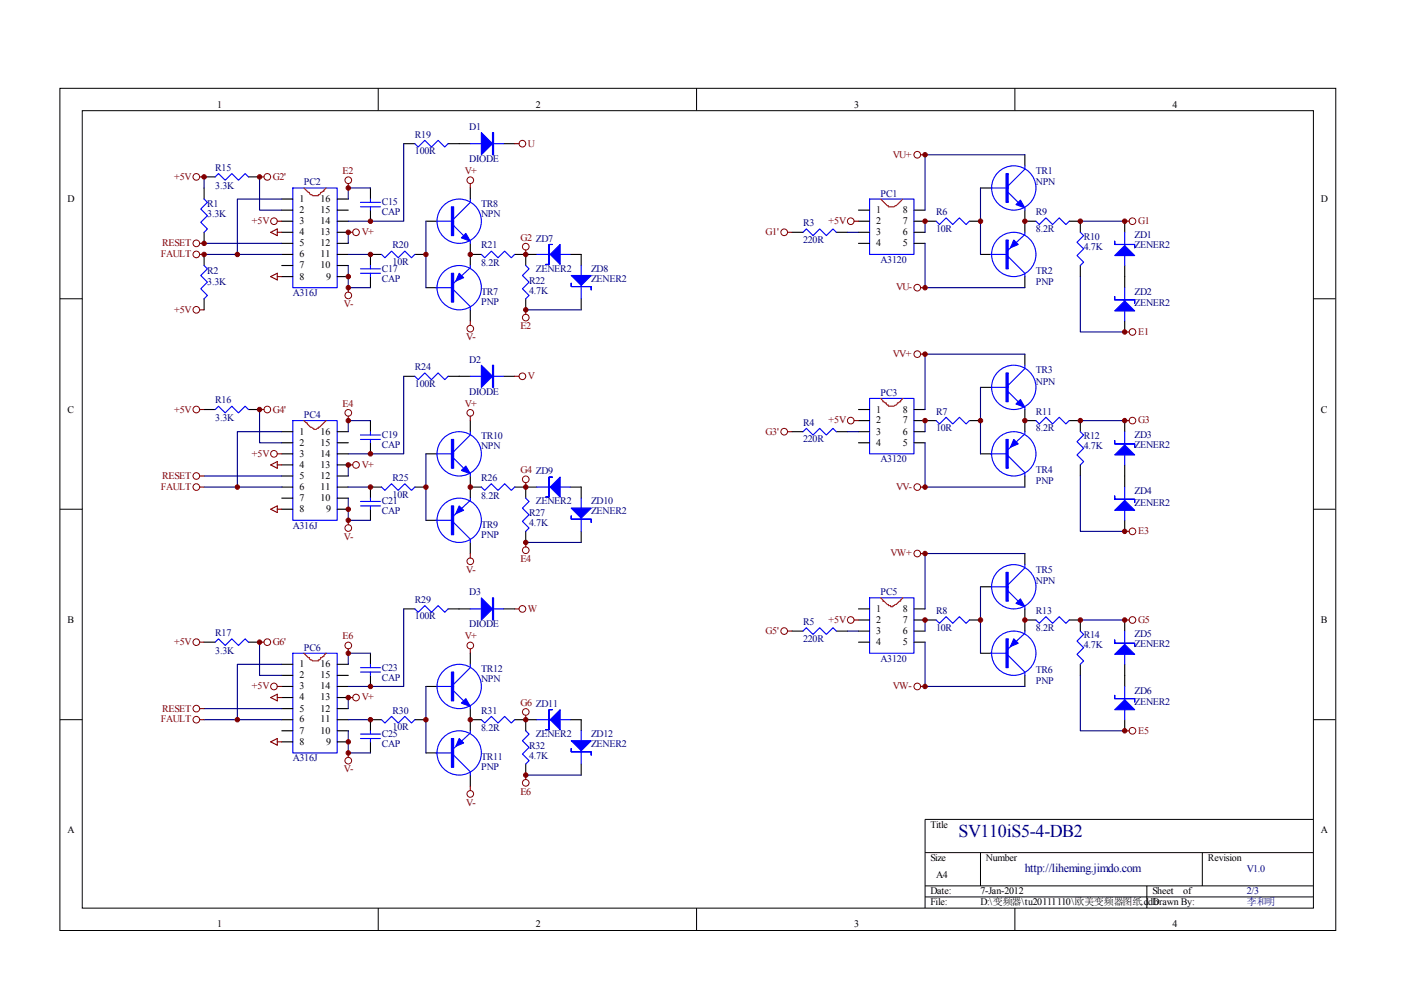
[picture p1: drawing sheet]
<svg xmlns="http://www.w3.org/2000/svg" width="297mm" height="210mm" viewBox="0 0 297 210" stroke-linecap="round" stroke-linejoin="round" font-family="sans-serif">
<g fill="none" stroke="#000" stroke-width=".21">
<path d="M12.7 18.7h270.5v178.6h-270.5zM80.2 18.7v4.7M147.7 18.7v4.7M215.2 18.7v4.7M17.4 23.5h261.1v169h-261.1zM12.7 63.3h4.7M278.4 63.3h4.7M12.7 108h4.7M278.4 108h4.7M12.7 152.6h4.7M278.4 152.6h4.7M278.4 173.7h-82.3v18.8"/>
<path d="M80.2 192.5v4.7M147.7 192.5v4.7M196.1 180.8h82.3M196.1 187.8h82.3M196.1 190.2h82.3M207.9 180.8v7M215.2 192.5v4.7M243.2 187.8v4.7M254.9 180.8v7"/>
</g>
<g fill="none" stroke="#00f" stroke-width=".23">
<path d="M45.6 37.5l.7-.7 1.4 1.4 1.4-1.4 1.5 1.4 1.4-1.4 .7 .7M62.1 39.9h9.4v21.1h-9.4zM88 30.5l.7 .7 1.4-1.4 1.4 1.4 1.4-1.4 1.4 1.4 .7-.7M99.7 30.5h7.1M210.2 39.9h3.6M217.3 35.2v.7l-3.5 3.5M43.3 56.3l.7 .7-1.4 1.4 1.4 1.4-1.4 1.4 1.4 1.4-.7 .7M43.3 42.2l.7 .7-1.4 1.4 1.4 1.4-1.4 1.4 1.4 1.4-.7 .8M76.4 57h4.3M76.4 57.9h4.3M76.4 42.9h4.3M76.4 43.9h4.3"/>
<path d="M78.5 42.2v.7M78.5 43.9v.7M78.5 56.3v.7M78.5 57.9v.7M80.9 53.9l.7 .8 1.4-1.5 1.4 1.5 1.4-1.5 1.4 1.5 .8-.8M92.7 46.9h3.5M96.2 47.8l2.1 2.2M99.7 42.2v.7l-3.5 3.5M99.7 56.3v.5l-3.5 3.3M99.7 51.1v.5M102.1 53.9l.7 .8 1.4-1.5 1.4 1.5 1.4-1.5 1.4 1.5 .7-.8M111.5 56.3l.7 .7-1.4 1.4 1.4 1.4-1.4 1.4 1.4 1.4-.7 .7"/>
<path d="M113.8 53.9h7.1M123.2 56.3v7M170.3 49.3l.7-.8 1.4 1.5 1.4-1.5 1.4 1.5 1.4-1.5 .7 .8M184.4 42.2h9.4v11.7h-9.4zM198.5 46.9l.7 .7 1.4-1.4 1.4 1.4 1.4-1.4 1.4 1.4 .7-.7M210 53.9h3.3M213.8 54.4l3.5 3.5v.7M213.8 40.8l2.1 2.1M217.3 49.3v.4l-3.5 3.3M217.3 44.1v.5M219.6 46.9l.8 .7 1.4-1.4 1.4 1.4 1.4-1.4 1.4 1.4 .7-.7M229 49.3l.8 .7-1.5 1.4 1.5 1.4-1.5 1.4 1.5 1.4-.8 .7"/>
<path d="M238.5 49.3v7M88 79.8l.7 .7 1.4-1.4 1.4 1.4 1.4-1.4 1.4 1.4 .7-.7M92.4 61h3.3M96.2 61.5l3.5 3.5v.7M99.7 79.8h7.1M217.3 77.4v.7l-3.5 3.6M238.5 61v7M45.6 86.8l.7-.7 1.4 1.4 1.4-1.4 1.5 1.4 1.4-1.4 .7 .7M62.1 89.2h9.4v21.1h-9.4zM76.4 92.2h4.3M76.4 93.2h4.3M78.5 91.5v.7"/>
<path d="M78.5 93.2v.7M92.7 96.2h3.5M96.2 97.2l2.1 2.1M99.7 91.5v.7l-3.5 3.6M170.3 91.5l.7-.7 1.4 1.4 1.4-1.4 1.4 1.4 1.4-1.4 .7 .7M184.4 84.5h9.4v11.7h-9.4zM198.5 89.2l.7 .7 1.4-1.4 1.4 1.4 1.4-1.4 1.4 1.4 .7-.7M210 96.2h3.3M210.2 82.1h3.6M213.8 96.7l3.5 3.5v.7M213.8 83.1l2.1 2.1M217.3 91.5v.5l-3.5 3.3"/>
<path d="M217.3 86.4v.4M219.6 89.2l.8 .7 1.4-1.4 1.4 1.4 1.4-1.4 1.4 1.4 .7-.7M229 91.5l.8 .7-1.5 1.4 1.5 1.5-1.5 1.4 1.5 1.4-.8 .7M238.5 91.5v7.1M76.4 106.3h4.3M76.4 107.3h4.3M78.5 105.6v.7M78.5 107.3v.7M80.9 103.3l.7 .7 1.4-1.4 1.4 1.4 1.4-1.4 1.4 1.4 .8-.7M92.4 110.3h3.3M96.2 110.8l3.5 3.5v.7M99.7 105.6v.5l-3.5 3.3"/>
<path d="M99.7 100.4v.5M102.1 103.3l.7 .7 1.4-1.4 1.4 1.4 1.4-1.4 1.4 1.4 .7-.7M111.5 105.6l.7 .7-1.4 1.4 1.4 1.4-1.4 1.5 1.4 1.4-.7 .7M113.8 103.3h7.1M123.2 105.6v7.1M217.3 119.7v.7l-3.5 3.5M238.5 103.3v7M45.6 136.2l.7-.8 1.4 1.5 1.4-1.5 1.5 1.5 1.4-1.5 .7 .8M62.1 138.5h9.4v21.1h-9.4zM88 129.1l.7 .7 1.4-1.4 1.4 1.4 1.4-1.4 1.4 1.4 .7-.7M99.7 129.1h7.1M170.3 133.8l.7-.7 1.4 1.4 1.4-1.4 1.4 1.4 1.4-1.4 .7 .7"/>
<path d="M184.4 126.8h9.4v11.7h-9.4zM198.5 131.5l.7 .7 1.4-1.4 1.4 1.4 1.4-1.4 1.4 1.4 .7-.7M210 138.5h3.3M210.2 124.4h3.6M213.8 139l3.5 3.5v.7M213.8 125.3l2.1 2.2M217.3 133.8v.5l-3.5 3.3M217.3 128.6v.5M219.6 131.5l.8 .7 1.4-1.4 1.4 1.4 1.4-1.4 1.4 1.4 .7-.7M229 133.8l.8 .7-1.5 1.4 1.5 1.4-1.5 1.4 1.5 1.4-.8 .8M238.5 133.8v7.1M76.4 155.6h4.3"/>
<path d="M76.4 156.6h4.3M76.4 141.6h4.3M76.4 142.5h4.3M78.5 140.9v.7M78.5 142.5v.7M78.5 154.9v.7M78.5 156.6v.7M80.9 152.6l.7 .7 1.4-1.4 1.4 1.4 1.4-1.4 1.4 1.4 .8-.7M92.4 159.6h3.3M92.7 145.5h3.5M96.2 146.5l2.1 2.1M99.7 140.9v.7l-3.5 3.5"/>
<path d="M99.7 154.9v.5l-3.5 3.3M99.7 149.8v.4M102.1 152.6l.7 .7 1.4-1.4 1.4 1.4 1.4-1.4 1.4 1.4 .7-.7M111.5 154.9l.7 .7-1.4 1.5 1.4 1.4-1.4 1.4 1.4 1.4-.7 .7M113.8 152.6h7.1M123.2 154.9v7.1M238.5 145.5v7.1M96.2 160.1l3.5 3.5v.7"/>
<circle cx="214.9" cy="39.9" r="4.7"/>
<circle cx="97.4" cy="46.9" r="4.7"/>
<circle cx="214.9" cy="53.9" r="4.7"/>
<circle cx="97.4" cy="61" r="4.7"/>
<circle cx="97.4" cy="96.2" r="4.7"/>
<circle cx="214.9" cy="96.2" r="4.7"/>
<circle cx="214.9" cy="82.1" r="4.7"/>
<circle cx="97.4" cy="110.3" r="4.7"/>
<circle cx="214.9" cy="138.5" r="4.7"/>
<circle cx="214.9" cy="124.4" r="4.7"/>
<circle cx="97.4" cy="159.6" r="4.7"/>
<circle cx="97.4" cy="145.5" r="4.7"/>
</g>
<g fill="none" stroke="#000" stroke-width=".23">
<path d="M43.3 39.9v2.3M43.3 37.5h2.3M52.7 37.5h2.3M78.5 39.9v2.3M85.6 30.5h2.4M95 30.5h4.7M99.7 39.9v2.3M106.8 30.5h2.3M207.9 39.9h2.3M217.3 32.8v2.4M43.3 49.3v2.3M43.3 53.9v2.4"/>
<path d="M59.7 42.2h2.4M59.7 44.6h2.4M59.7 46.9h2.4M59.7 49.3h2.4M59.7 51.6h2.4M59.7 53.9h2.4M59.7 56.3h2.4M59.7 58.6h2.4M71.5 42.2h2.3M71.5 44.6h2.3M71.5 46.9h2.3M71.5 49.3h2.3"/>
<path d="M71.5 51.6h2.3M71.5 53.9h2.3M71.5 56.3h2.3M71.5 58.6h2.3M78.5 44.6v2.3M78.5 58.6v2.4M80.9 53.9h-2.4v2.4M88 53.9h2.3M90.3 46.9h2.4M99.7 53.9h2.4M99.7 51.6v4.7M109.1 53.9h4.7"/>
<path d="M111.5 53.9v2.4M120.9 53.9h2.3v2.4M167.9 49.3h2.4M177.3 49.3h2.4M182 44.6h2.4M182 46.9h2.4M182 49.3h2.4M182 51.6h2.4M193.8 44.6h2.3M193.8 46.9h4.7M193.8 49.3h2.3M193.8 51.6h2.3"/>
<path d="M205.5 46.9h2.4M207.9 53.9h2.3M217.3 46.9h2.3M217.3 44.6v4.7M217.3 58.6v2.4M226.7 46.9h2.3v2.4M229 56.3v2.3M238.5 46.9v2.4M238.5 56.3v4.7M43.3 63.3v2.4M85.6 79.8h2.4M90.3 61h2.4"/>
<path d="M95 79.8h4.7M99.7 65.7v2.3M106.8 79.8h2.3M111.5 63.3v2.4M123.2 63.3v2.4M217.3 75.1v2.3M238.5 68v2.4M43.3 86.8h2.3M52.7 86.8h2.3M59.7 91.5h2.4M59.7 93.9h2.4M59.7 96.2h2.4"/>
<path d="M59.7 98.6h2.4M71.5 91.5h2.3M71.5 93.9h2.3M71.5 96.2h2.3M71.5 98.6h2.3M78.5 89.2v2.3M78.5 93.9v2.3M90.3 96.2h2.4M99.7 89.2v2.3M167.9 91.5h2.4M177.3 91.5h2.4M182 91.5h2.4"/>
<path d="M182 93.9h2.4M182 86.8h2.4M182 89.2h2.4M193.8 91.5h2.3M193.8 93.9h2.3M193.8 86.8h2.3M193.8 89.2h4.7M205.5 89.2h2.4M207.9 96.2h2.3M207.9 82.1h2.3M217.3 86.8v4.7M217.3 89.2h2.3"/>
<path d="M226.7 89.2h2.3v2.3M229 98.6v2.3M238.5 89.2v2.3M238.5 98.6v4.7M59.7 100.9h2.4M59.7 103.3h2.4M59.7 105.6h2.4M59.7 108h2.4M71.5 100.9h2.3M71.5 103.3h2.3M71.5 105.6h2.3M71.5 108h2.3"/>
<path d="M78.5 108v2.3M80.9 103.3h-2.4v2.3M88 103.3h2.3M90.3 110.3h2.4M99.7 100.9v4.7M99.7 115v2.4M99.7 103.3h2.4M109.1 103.3h4.7M111.5 103.3v2.3M111.5 112.7v2.3M120.9 103.3h2.3v2.3M123.2 112.7v2.3"/>
<path d="M217.3 100.9v2.4M217.3 117.4v2.3M238.5 110.3v2.4M43.3 136.2h2.3M52.7 136.2h2.3M78.5 138.5v2.4M85.6 129.1h2.4M95 129.1h4.7M99.7 138.5v2.4M106.8 129.1h2.3M167.9 133.8h2.4M177.3 133.8h2.4"/>
<path d="M182 129.1h2.4M182 136.2h2.4M182 131.5h2.4M182 133.8h2.4M193.8 129.1h2.3M193.8 136.2h2.3M193.8 131.5h4.7M193.8 133.8h2.3M205.5 131.5h2.4M207.9 124.4h2.3M207.9 138.5h2.3M217.3 129.1v4.7"/>
<path d="M217.3 131.5h2.3M226.7 131.5h2.3v2.3M238.5 131.5v2.3M59.7 140.9h2.4M59.7 143.2h2.4M59.7 145.5h2.4M59.7 147.9h2.4M59.7 150.2h2.4M59.7 152.6h2.4M59.7 154.9h2.4M59.7 157.3h2.4M71.5 140.9h2.3"/>
<path d="M71.5 143.2h2.3M71.5 145.5h2.3M71.5 147.9h2.3M71.5 150.2h2.3M71.5 152.6h2.3M71.5 154.9h2.3M71.5 157.3h2.3M78.5 143.2v2.3M78.5 157.3v2.3M80.9 152.6h-2.4v2.3M88 152.6h2.3M90.3 145.5h2.4"/>
<path d="M90.3 159.6h2.4M99.7 150.2v4.7M99.7 152.6h2.4M109.1 152.6h4.7M111.5 152.6v2.3M120.9 152.6h2.3v2.3M217.3 143.2v2.3M229 140.9v2.3M238.5 140.9v4.6M238.5 152.6v2.3M99.7 164.3v2.4M111.5 162v2.3"/>
<path d="M123.2 162v2.3"/>
</g>
<path d="M64.4 39.9l1 .9h.2a1.27 1.27 0 0 0 1.7 .7l.4-.2 .3-.5 .7-.2v-.3l.4-.4M186.7 42.2l1.4 1.4h.3v.3a2.17 2.17 0 0 0 2.1-.8l.9-.9M64.4 89.2l.5 .4h.2v.3l.7 .7 .8 .2v.3h.4l.5-.3v-.2h.2l1.4-1.4M186.7 84.5l.5 .5v.2l.7 .2 .2 .5h.3v.2a2.16 2.16 0 0 0 1.8-.4v-.3l.8-.2v-.2l.4-.5M64.4 138.5l1 .9h.2v.3a2.19 2.19 0 0 0 1.9 .4v-.2l.5-.2v-.3l.7-.2v-.2l.4-.5M186.7 126.8l.5 .4v.3h.2l.7 .7h.3v.2h.4v.2h.5v-.2l.7-.2 .7-.7h.3v-.3l.4-.4" fill="none" stroke="#f00" stroke-width=".23"/>
<g fill="#00f" stroke="#00f" stroke-width=".23">
<path d="M102.1 28.1l2.3 2.4-2.3 2.3z"/>
<path d="M97.8 50.4l1-.9 .9 1.6z"/>
<path d="M97.4 57.9l.9 1-1.6 .7z"/>
<path d="M116.6 53.9l2.2-2.1v4.3z"/>
<path d="M121.1 58.4h4.2l-2.1 2.1z"/>
<path d="M102.1 77.4l2.3 2.4-2.3 2.3z"/>
<path d="M97.8 99.7l1-.9 .9 1.6z"/>
<path d="M97.4 107.3l.9 .9-1.6 .7z"/>
<path d="M116.6 103.3l2.2-2.1v4.2z"/>
<path d="M121.1 107.7h4.2l-2.1 2.1z"/>
<path d="M102.1 126.8l2.3 2.3-2.3 2.4z"/>
<path d="M97.8 149.1l1-1 .9 1.7z"/>
<path d="M97.4 156.6l.9 .9-1.6 .7z"/>
<path d="M116.6 152.6l2.2-2.1v4.2z"/>
<path d="M121.1 157.1h4.2l-2.1 2.1z"/>
<path d="M236.3 54.2l2.2-2.1 2.1 2.1z"/>
<path d="M236.3 65.9l2.2-2.1 2.1 2.1z"/>
<path d="M215.4 43.4l.9-1 1 1.7z"/>
<path d="M214.9 50.9l1 .9-1.7 .7z"/>
<path d="M236.3 96.5l2.2-2.2 2.1 2.2z"/>
<path d="M236.3 108.2l2.2-2.1 2.1 2.1z"/>
<path d="M215.4 85.7l.9-1 1 1.7z"/>
<path d="M214.9 93.2l1 .9-1.7 .7z"/>
<path d="M236.3 138.7l2.2-2.1 2.1 2.1z"/>
<path d="M236.3 150.5l2.2-2.1 2.1 2.1z"/>
<path d="M215.4 127.9l.9-.9 1 1.6z"/>
<path d="M214.9 135.4l1 1-1.7 .7z"/>
<path d="M104.4 28.1h.2v4.7h-.2z" fill-rule="evenodd"/>
<path d="M95.7 43.9h.5v6.1h-.5z" fill-rule="evenodd"/>
<path d="M95.7 57.9h.5v6.1h-.5z" fill-rule="evenodd"/>
<path d="M116.4 51.8h.7h-.7v4.3h-.7h.7z" fill-rule="evenodd"/>
<path d="M121.1 60.1v.7h4.2v.7v-.7h-4.2z" fill-rule="evenodd"/>
<path d="M104.4 77.4h.2v4.7h-.2z" fill-rule="evenodd"/>
<path d="M95.7 93.2h.5v6.1h-.5z" fill-rule="evenodd"/>
<path d="M95.7 107.3h.5v6.1h-.5z" fill-rule="evenodd"/>
<path d="M116.4 101.2h.7h-.7v4.2h-.7h.7z" fill-rule="evenodd"/>
<path d="M121.1 109.4v.7h4.2v.7v-.7h-4.2z" fill-rule="evenodd"/>
<path d="M104.4 126.8h.2v4.7h-.2z" fill-rule="evenodd"/>
<path d="M95.7 142.5h.5v6.1h-.5z" fill-rule="evenodd"/>
<path d="M95.7 156.6h.5v6.1h-.5z" fill-rule="evenodd"/>
<path d="M116.4 150.5h.7h-.7v4.2h-.7h.7z" fill-rule="evenodd"/>
<path d="M121.1 158.7v.7h4.2v.7v-.7h-4.2z" fill-rule="evenodd"/>
<path d="M236.3 51.1v.7h4.3v.7v-.7h-4.3z" fill-rule="evenodd"/>
<path d="M236.3 62.9v.7h4.3v.7v-.7h-4.3z" fill-rule="evenodd"/>
<path d="M213.3 36.8h.5v6.1h-.5z" fill-rule="evenodd"/>
<path d="M213.3 50.9h.5v6.1h-.5z" fill-rule="evenodd"/>
<path d="M236.3 93.4v.7h4.3v.7v-.7h-4.3z" fill-rule="evenodd"/>
<path d="M236.3 105.1v.8h4.3v.7v-.7h-4.3z" fill-rule="evenodd"/>
<path d="M213.3 79.1h.5v6.1h-.5z" fill-rule="evenodd"/>
<path d="M213.3 93.2h.5v6.1h-.5z" fill-rule="evenodd"/>
<path d="M236.3 135.7v.7h4.3v.7v-.7h-4.3z" fill-rule="evenodd"/>
<path d="M236.3 147.4v.7h4.3v.7v-.7h-4.3z" fill-rule="evenodd"/>
<path d="M213.3 121.4h.5v6.1h-.5z" fill-rule="evenodd"/>
<path d="M213.3 135.4h.5v6.2h-.5z" fill-rule="evenodd"/>
</g>
<g fill="none" stroke="#800000" stroke-width=".21">
<circle cx="41.6" cy="37.5" r=".7"/>
<circle cx="56.7" cy="37.5" r=".71"/>
<circle cx="73.8" cy="38.2" r=".71"/>
<circle cx="99.7" cy="38.2" r=".71"/>
<circle cx="110.8" cy="30.5" r=".71"/>
<circle cx="194.5" cy="32.8" r=".71"/>
<circle cx="41.6" cy="51.6" r=".71"/>
<circle cx="41.6" cy="53.9" r=".7"/>
<circle cx="58.1" cy="46.9" r=".7"/>
<circle cx="75.5" cy="49.2" r=".71"/>
<circle cx="111.5" cy="52.3" r=".71"/>
<circle cx="166.3" cy="49.2" r=".71"/>
<circle cx="180.4" cy="46.9" r=".7"/>
<circle cx="240.1" cy="46.9" r=".71"/>
<circle cx="41.6" cy="65.7" r=".71"/>
<circle cx="73.8" cy="62.6" r=".71"/>
<circle cx="99.7" cy="69.7" r=".7"/>
<circle cx="110.8" cy="79.8" r=".71"/>
<circle cx="111.5" cy="67.3" r=".7"/>
<circle cx="194.5" cy="61" r=".71"/>
<circle cx="194.5" cy="75.1" r=".71"/>
<circle cx="240.1" cy="70.4" r=".71"/>
<circle cx="41.6" cy="86.8" r=".7"/>
<circle cx="56.7" cy="86.8" r=".71"/>
<circle cx="58.1" cy="96.2" r=".71"/>
<circle cx="73.8" cy="87.5" r=".71"/>
<circle cx="75.5" cy="98.6" r=".71"/>
<circle cx="99.7" cy="87.5" r=".7"/>
<circle cx="166.3" cy="91.5" r=".71"/>
<circle cx="180.4" cy="89.2" r=".7"/>
<circle cx="240.1" cy="89.2" r=".71"/>
<circle cx="41.6" cy="100.9" r=".7"/>
<circle cx="41.6" cy="103.3" r=".7"/>
<circle cx="73.8" cy="112" r=".71"/>
<circle cx="99.7" cy="119" r=".7"/>
<circle cx="111.5" cy="101.6" r=".71"/>
<circle cx="111.5" cy="116.7" r=".7"/>
<circle cx="194.5" cy="103.3" r=".71"/>
<circle cx="194.5" cy="117.4" r=".71"/>
<circle cx="240.1" cy="112.7" r=".71"/>
<circle cx="41.6" cy="136.2" r=".7"/>
<circle cx="56.7" cy="136.2" r=".71"/>
<circle cx="73.8" cy="136.9" r=".71"/>
<circle cx="99.7" cy="136.9" r=".7"/>
<circle cx="110.8" cy="129.1" r=".71"/>
<circle cx="166.3" cy="133.8" r=".71"/>
<circle cx="180.4" cy="131.5" r=".7"/>
<circle cx="240.1" cy="131.5" r=".71"/>
<circle cx="41.6" cy="152.6" r=".7"/>
<circle cx="41.6" cy="150.2" r=".7"/>
<circle cx="58.1" cy="145.5" r=".71"/>
<circle cx="75.5" cy="147.9" r=".71"/>
<circle cx="111.5" cy="150.9" r=".7"/>
<circle cx="194.5" cy="145.5" r=".71"/>
<circle cx="240.1" cy="154.9" r=".71"/>
<circle cx="73.8" cy="161.3" r=".71"/>
<circle cx="99.7" cy="168.3" r=".7"/>
<circle cx="111.5" cy="166" r=".7"/>
</g>
<g fill="none" stroke="#800000" stroke-width=".23">
<path d="M42.3 37.5h1M55 37.5h1M73.8 38.9v1M99.7 38.9v1M109.1 30.5h1M195.2 32.8h.9M42.3 51.6h1M42.3 53.9h1M57.4 49.3l1.4-.8v1.5zM57.4 58.6l1.4-.7v1.4zM58.8 49.3h.9M58.8 46.9h.9"/>
<path d="M58.8 58.6h.9M73.8 49.3h1M111.5 53v.9M167 49.3h.9M181.1 46.9h.9M238.5 46.9h.9M42.3 65.7h1M73.8 61v.9M99.7 68v1M109.1 79.8h1M111.5 65.7v.9M195.2 61h.9"/>
<path d="M195.2 75.1h.9M238.5 70.4h.9M42.3 86.8h1M55 86.8h1M57.4 98.6l1.4-.7v1.4zM58.8 98.6h.9M58.8 96.2h.9M73.8 88.2v1M73.8 98.6h1M99.7 88.2v1M167 91.5h.9M181.1 89.2h.9"/>
<path d="M238.5 89.2h.9M42.3 100.9h1M42.3 103.3h1M57.4 108l1.4-.7v1.4zM58.8 108h.9M73.8 110.3v1M99.7 117.4v.9M111.5 102.3v1M111.5 115v1M195.2 103.3h.9M195.2 117.4h.9M238.5 112.7h.9"/>
<path d="M42.3 136.2h1M55 136.2h1M73.8 137.6v.9M99.7 137.6v.9M109.1 129.1h1M167 133.8h.9M181.1 131.5h.9M238.5 131.5h.9M42.3 150.2h1M42.3 152.6h1M57.4 147.9l1.4-.7v1.4zM57.4 157.3l1.4-.7v1.4z"/>
<path d="M58.8 147.9h.9M58.8 145.5h.9M58.8 157.3h.9M73.8 159.6v1M73.8 147.9h1M111.5 151.7v.9M195.2 145.5h.9M238.5 154.9h.9M99.7 166.7v.9M111.5 164.3v1"/>
</g>
<g fill="none" stroke="#000080" stroke-width=".23">
<path d="M43.3 37.5v2.4M55 37.5v7.1h4.7M78.5 39.9h-4.7v2.3M85.6 30.5v16.4h-11.8M207.9 39.9v14M217.3 32.8h-21.2v11.8M43.3 53.9h7M43.3 51.6h16.4M59.7 42.2h-9.4v11.7h9.4M73.8 56.3v4.7h4.7M73.8 49.3v2.3M73.8 53.9h4.7"/>
<path d="M90.3 46.9v14.1M179.7 49.3h2.3M196.1 51.6v9.4h21.2M196.1 46.9v2.4M229 58.6v11.8h9.5M229 46.9h9.5M85.6 79.8v16.4h-11.8M111.5 65.7h11.7M217.3 75.1h-21.2v11.7M55 86.8v7.1h4.7M59.7 91.5h-9.4v11.8h9.4M73.8 98.6v2.3"/>
<path d="M78.5 89.2h-4.7v2.3M90.3 96.2v14.1M179.7 91.5h2.3M196.1 93.9v9.4h21.2M196.1 89.2v2.3M207.9 82.1v14.1M229 89.2h9.5M43.3 103.3h7M43.3 100.9h16.4M73.8 105.6v4.7h4.7M73.8 103.3h4.7M111.5 115h11.7"/>
<path d="M217.3 117.4h-21.2v11.7M229 100.9v11.8h9.5M55 136.2v7h4.7M78.5 138.5h-4.7v2.4M85.6 129.1v16.4h-11.8M179.7 133.8h2.3M196.1 136.2v9.3h21.2M196.1 131.5v2.3M207.9 124.4v14.1M229 131.5h9.5M43.3 152.6h7M43.3 150.2h16.4"/>
<path d="M59.7 140.9h-9.4v11.7h9.4M73.8 154.9v4.7h4.7M73.8 147.9v2.3M73.8 152.6h4.7M90.3 145.5v14.1M229 143.2v11.7h9.5M111.5 164.3h11.7"/>
</g>
<g fill="#800000" stroke="#800000" stroke-width=".21">
<circle cx="73.8" cy="49.2" r=".47"/>
<circle cx="78.5" cy="53.9" r=".47"/>
<circle cx="73.8" cy="61" r=".47"/>
<circle cx="73.8" cy="58.6" r=".47"/>
<circle cx="90.3" cy="53.9" r=".47"/>
<circle cx="99.7" cy="53.9" r=".47"/>
<circle cx="78.5" cy="46.9" r=".47"/>
<circle cx="111.5" cy="53.9" r=".47"/>
<circle cx="55" cy="37.5" r=".47"/>
<circle cx="50.3" cy="53.9" r=".47"/>
<circle cx="43.3" cy="37.5" r=".47"/>
<circle cx="43.3" cy="51.6" r=".47"/>
<circle cx="43.3" cy="53.9" r=".47"/>
<circle cx="111.5" cy="65.7" r=".47"/>
<circle cx="73.8" cy="39.9" r=".47"/>
<circle cx="73.8" cy="108" r=".47"/>
<circle cx="73.8" cy="98.6" r=".47"/>
<circle cx="99.7" cy="103.3" r=".47"/>
<circle cx="90.3" cy="103.3" r=".47"/>
<circle cx="78.5" cy="103.3" r=".47"/>
<circle cx="73.8" cy="110.3" r=".47"/>
<circle cx="78.5" cy="96.2" r=".47"/>
<circle cx="50.3" cy="103.3" r=".47"/>
<circle cx="73.8" cy="157.3" r=".47"/>
<circle cx="73.8" cy="147.9" r=".47"/>
<circle cx="99.7" cy="152.6" r=".47"/>
<circle cx="90.3" cy="152.6" r=".47"/>
<circle cx="78.5" cy="152.6" r=".47"/>
<circle cx="73.8" cy="159.6" r=".47"/>
<circle cx="78.5" cy="145.5" r=".47"/>
<circle cx="50.3" cy="152.6" r=".47"/>
<circle cx="111.5" cy="103.3" r=".47"/>
<circle cx="111.5" cy="115" r=".47"/>
<circle cx="111.5" cy="152.6" r=".47"/>
<circle cx="111.5" cy="164.3" r=".47"/>
<circle cx="55" cy="86.8" r=".47"/>
<circle cx="55" cy="136.2" r=".47"/>
<circle cx="73.8" cy="138.5" r=".47"/>
<circle cx="73.8" cy="89.2" r=".47"/>
<circle cx="217.3" cy="46.9" r=".47"/>
<circle cx="196.1" cy="32.8" r=".47"/>
<circle cx="196.1" cy="61" r=".47"/>
<circle cx="207.9" cy="46.9" r=".47"/>
<circle cx="196.1" cy="46.9" r=".47"/>
<circle cx="229" cy="46.9" r=".47"/>
<circle cx="238.5" cy="46.9" r=".47"/>
<circle cx="238.5" cy="70.4" r=".47"/>
<circle cx="196.1" cy="89.2" r=".47"/>
<circle cx="217.3" cy="89.2" r=".47"/>
<circle cx="207.9" cy="89.2" r=".47"/>
<circle cx="229" cy="89.2" r=".47"/>
<circle cx="196.1" cy="131.5" r=".47"/>
<circle cx="217.3" cy="131.5" r=".47"/>
<circle cx="207.9" cy="131.5" r=".47"/>
<circle cx="229" cy="131.5" r=".47"/>
<circle cx="238.5" cy="131.5" r=".47"/>
<circle cx="238.5" cy="154.9" r=".47"/>
<circle cx="196.1" cy="117.4" r=".47"/>
<circle cx="196.1" cy="145.5" r=".47"/>
<circle cx="238.5" cy="89.2" r=".47"/>
<circle cx="196.1" cy="75.1" r=".47"/>
<circle cx="196.1" cy="103.3" r=".47"/>
<circle cx="238.5" cy="112.7" r=".47"/>
</g>
<text font-size="3.8" fill="#000080" x="203.2" y="177.5">SV110iS5-4-DB2</text>
<text font-size="2.5" fill="#000080" x="217.3" y="184.8">http://liheming.jimdo.com</text>
<g font-size="2.1">
<text x="46.1" y="22.9">1</text>
<text x="113.6" y="22.9">2</text>
<text x="181.1" y="22.9">3</text>
<text x="248.6" y="22.9">4</text>
<text x="14.3" y="42.8">D</text>
<text x="63.5" y="42.8">1</text>
<text x="63.5" y="45.1">2</text>
<text x="63.5" y="47.5">3</text>
<text x="68" y="47.5">14</text>
<text x="68" y="45.1">15</text>
<text x="68" y="42.8">16</text>
<text x="185.8" y="45.1">1</text>
<text x="185.8" y="47.5">2</text>
<text x="191.4" y="47.5">7</text>
<text x="191.4" y="45.1">8</text>
<text x="280.1" y="42.8">D</text>
<text x="63.5" y="49.9">4</text>
<text x="63.5" y="52.2">5</text>
<text x="68" y="52.2">12</text>
<text x="68" y="49.9">13</text>
<text x="185.8" y="49.9">3</text>
<text x="185.8" y="52.2">4</text>
<text x="191.4" y="52.2">5</text>
<text x="191.4" y="49.9">6</text>
<text x="63.5" y="54.5">6</text>
<text x="63.5" y="56.9">7</text>
<text x="63.5" y="59.3">8</text>
<text x="68" y="56.9">10</text>
<text x="68" y="54.5">11</text>
<text x="69.2" y="59.3">9</text>
<text x="14.3" y="87.5">C</text>
<text x="185.8" y="87.5">1</text>
<text x="185.8" y="89.8">2</text>
<text x="191.4" y="89.8">7</text>
<text x="191.4" y="87.5">8</text>
<text x="280.1" y="87.5">C</text>
<text x="63.5" y="92.1">1</text>
<text x="63.5" y="94.5">2</text>
<text x="68" y="94.5">15</text>
<text x="68" y="92.1">16</text>
<text x="185.8" y="92.1">3</text>
<text x="185.8" y="94.5">4</text>
<text x="191.4" y="94.5">5</text>
<text x="191.4" y="92.1">6</text>
<text x="63.5" y="96.9">3</text>
<text x="63.5" y="99.2">4</text>
<text x="63.5" y="101.5">5</text>
<text x="68" y="101.5">12</text>
<text x="68" y="99.2">13</text>
<text x="68" y="96.9">14</text>
<text x="63.5" y="103.9">6</text>
<text x="63.5" y="106.2">7</text>
<text x="68" y="106.2">10</text>
<text x="68" y="103.9">11</text>
<text x="63.5" y="108.6">8</text>
<text x="69.2" y="108.6">9</text>
<text x="185.8" y="129.7">1</text>
<text x="191.4" y="129.7">8</text>
<text x="14.3" y="132.1">B</text>
<text x="185.8" y="132.1">2</text>
<text x="185.8" y="134.4">3</text>
<text x="185.8" y="136.8">4</text>
<text x="191.4" y="136.8">5</text>
<text x="191.4" y="134.4">6</text>
<text x="191.4" y="132.1">7</text>
<text x="280.1" y="132.1">B</text>
<text x="63.5" y="141.5">1</text>
<text x="63.5" y="143.8">2</text>
<text x="68" y="143.8">15</text>
<text x="68" y="141.5">16</text>
<text x="63.5" y="146.1">3</text>
<text x="63.5" y="148.5">4</text>
<text x="68" y="148.5">13</text>
<text x="68" y="146.1">14</text>
<text x="63.5" y="150.9">5</text>
<text x="63.5" y="153.2">6</text>
<text x="63.5" y="155.5">7</text>
<text x="68" y="155.5">10</text>
<text x="68" y="153.2">11</text>
<text x="68" y="150.9">12</text>
<text x="63.5" y="157.9">8</text>
<text x="69.2" y="157.9">9</text>
<text x="14.3" y="176.7">A</text>
<text x="197.3" y="175.5">Title</text>
<text x="280.1" y="176.7">A</text>
<text x="197.3" y="182.6">Size</text>
<text x="209" y="182.6">Number</text>
<text x="256.1" y="182.6">Revision</text>
<text x="197.3" y="189.6">Date:</text>
<text x="197.3" y="192">File:</text>
<text x="198.5" y="186.1">A4</text>
<text x="207.9" y="189.6">7-Jan-2012</text>
<text x="207.9" y="192">D:\变频器\tu20111110\欧美变频器图纸.ddb</text>
<text x="244.3" y="189.6">Sheet</text>
<text x="244.3" y="192">Drawn By:</text>
<text x="250.9" y="189.6">of</text>
<text x="46.1" y="196.6">1</text>
<text x="113.6" y="196.6">2</text>
<text x="181.1" y="196.6">3</text>
<text x="248.6" y="196.6">4</text>
</g>
<g font-size="2.1" fill="#000080">
<text x="88" y="29.2">R19</text>
<text x="99.5" y="27.5">D1</text>
<text x="88" y="32.7">100R</text>
<text x="99.5" y="34.4">DIODE</text>
<text x="45.6" y="36.3">R15</text>
<text x="45.6" y="40">3.3K</text>
<text x="64.4" y="39.3">PC2</text>
<text x="186.7" y="41.7">PC1</text>
<text x="219.6" y="36.9">TR1</text>
<text x="219.6" y="39.3">NPN</text>
<text x="43.9" y="43.8">R1</text>
<text x="43.9" y="45.9">3.3K</text>
<text x="80.9" y="43.5">C15</text>
<text x="80.9" y="45.6">CAP</text>
<text x="102" y="43.8">TR8</text>
<text x="102" y="45.9">NPN</text>
<text x="198.5" y="45.6">R6</text>
<text x="219.6" y="45.6">R9</text>
<text x="83.2" y="52.7">R20</text>
<text x="102" y="52.7">R21</text>
<text x="170.3" y="48">R3</text>
<text x="170.3" y="51.5">220R</text>
<text x="198.5" y="49.1">10R</text>
<text x="219.6" y="49.1">8.2R</text>
<text x="229.8" y="50.8">R10</text>
<text x="229.8" y="52.9">4.7K</text>
<text x="240.5" y="50.6">ZD1</text>
<text x="240.5" y="52.7">ZENER2</text>
<text x="43.9" y="58.1">R2</text>
<text x="80.9" y="57.6">C17</text>
<text x="80.9" y="59.7">CAP</text>
<text x="83.2" y="56.2">10R</text>
<text x="102" y="56.4">8.2R</text>
<text x="113.6" y="57.6">ZENER2</text>
<text x="125.3" y="57.6">ZD8</text>
<text x="125.3" y="59.7">ZENER2</text>
<text x="186.7" y="55.7">A3120</text>
<text x="219.6" y="58.1">TR2</text>
<text x="43.9" y="60.5">3.3K</text>
<text x="62.1" y="62.8">A316J</text>
<text x="102" y="62.5">TR7</text>
<text x="102" y="64.6">PNP</text>
<text x="112.2" y="60.2">R22</text>
<text x="112.2" y="62.3">4.7K</text>
<text x="219.6" y="60.5">PNP</text>
<text x="240.5" y="62.5">ZD2</text>
<text x="240.5" y="64.9">ZENER2</text>
<text x="99.5" y="76.9">D2</text>
<text x="88" y="78.5">R24</text>
<text x="88" y="82.1">100R</text>
<text x="99.5" y="83.7">DIODE</text>
<text x="186.7" y="83.9">PC3</text>
<text x="219.6" y="79.2">TR3</text>
<text x="219.6" y="81.5">NPN</text>
<text x="45.6" y="85.5">R16</text>
<text x="45.6" y="89.3">3.3K</text>
<text x="64.4" y="88.6">PC4</text>
<text x="198.5" y="87.9">R7</text>
<text x="219.6" y="87.9">R11</text>
<text x="80.9" y="92.8">C19</text>
<text x="80.9" y="94.9">CAP</text>
<text x="102" y="93.1">TR10</text>
<text x="102" y="95.2">NPN</text>
<text x="170.3" y="90.3">R4</text>
<text x="170.3" y="93.7">220R</text>
<text x="198.5" y="91.5">10R</text>
<text x="219.6" y="91.5">8.2R</text>
<text x="229.8" y="93.1">R12</text>
<text x="229.8" y="95.2">4.7K</text>
<text x="240.5" y="92.8">ZD3</text>
<text x="240.5" y="94.9">ZENER2</text>
<text x="186.7" y="98">A3120</text>
<text x="219.6" y="100.3">TR4</text>
<text x="80.9" y="106.9">C21</text>
<text x="83.2" y="102">R25</text>
<text x="83.2" y="105.5">10R</text>
<text x="102" y="102">R26</text>
<text x="102" y="105.8">8.2R</text>
<text x="113.6" y="106.9">ZENER2</text>
<text x="125.3" y="106.9">ZD10</text>
<text x="219.6" y="102.7">PNP</text>
<text x="240.5" y="104.8">ZD4</text>
<text x="240.5" y="107.2">ZENER2</text>
<text x="62.1" y="112.1">A316J</text>
<text x="80.9" y="109.1">CAP</text>
<text x="102" y="111.9">TR9</text>
<text x="102" y="114">PNP</text>
<text x="112.2" y="109.5">R27</text>
<text x="112.2" y="111.6">4.7K</text>
<text x="125.3" y="109.1">ZENER2</text>
<text x="219.6" y="121.5">TR5</text>
<text x="219.6" y="123.9">NPN</text>
<text x="88" y="127.9">R29</text>
<text x="88" y="131.3">100R</text>
<text x="99.5" y="126.2">D3</text>
<text x="186.7" y="126.2">PC5</text>
<text x="198.5" y="130.1">R8</text>
<text x="219.6" y="130.1">R13</text>
<text x="45.6" y="134.9">R17</text>
<text x="64.4" y="137.9">PC6</text>
<text x="99.5" y="133">DIODE</text>
<text x="170.3" y="132.5">R5</text>
<text x="170.3" y="136.1">220R</text>
<text x="198.5" y="133.7">10R</text>
<text x="219.6" y="133.7">8.2R</text>
<text x="229.8" y="135.3">R14</text>
<text x="229.8" y="137.4">4.7K</text>
<text x="240.5" y="135.1">ZD5</text>
<text x="240.5" y="137.3">ZENER2</text>
<text x="45.6" y="138.6">3.3K</text>
<text x="80.9" y="142.2">C23</text>
<text x="102" y="142.4">TR12</text>
<text x="186.7" y="140.3">A3120</text>
<text x="219.6" y="142.6">TR6</text>
<text x="80.9" y="144.3">CAP</text>
<text x="102" y="144.5">NPN</text>
<text x="219.6" y="145">PNP</text>
<text x="240.5" y="147.1">ZD6</text>
<text x="240.5" y="149.5">ZENER2</text>
<text x="83.2" y="151.3">R30</text>
<text x="83.2" y="154.9">10R</text>
<text x="102" y="151.3">R31</text>
<text x="102" y="155">8.2R</text>
<text x="62.1" y="161.4">A316J</text>
<text x="80.9" y="156.2">C25</text>
<text x="80.9" y="158.3">CAP</text>
<text x="102" y="161.2">TR11</text>
<text x="112.2" y="158.8">R32</text>
<text x="112.2" y="161">4.7K</text>
<text x="113.6" y="156.2">ZENER2</text>
<text x="125.3" y="156.2">ZD12</text>
<text x="125.3" y="158.3">ZENER2</text>
<text x="102" y="163.3">PNP</text>
<text x="264.3" y="184.9">V1.0</text>
<text x="264.3" y="189.6">2/3</text>
<text x="264.3" y="192">李和明</text>
</g>
<g font-size="2.1" fill="#800000">
<text x="111.9" y="31.1">U</text>
<text x="189.3" y="33.5">VU+</text>
<text x="36.9" y="38.1">+5V</text>
<text x="57.8" y="38.1">G2'</text>
<text x="72.6" y="36.9">E2</text>
<text x="98.6" y="36.9">V+</text>
<text x="53.4" y="47.5">+5V</text>
<text x="175.7" y="47.5">+5V</text>
<text x="241.3" y="47.5">G1</text>
<text x="34.4" y="52.2">RESET</text>
<text x="76.7" y="49.9">V+</text>
<text x="110.3" y="51.1">G2 ZD7</text>
<text x="162.3" y="49.9">G1'</text>
<text x="34.1" y="54.5">FAULT</text>
<text x="72.9" y="65.1">V-</text>
<text x="190" y="61.6">VU-</text>
<text x="36.9" y="66.3">+5V</text>
<text x="110.3" y="69.8">E2</text>
<text x="241.3" y="71">E1</text>
<text x="98.8" y="72.2">V-</text>
<text x="189.3" y="75.7">VV+</text>
<text x="111.9" y="80.4">V</text>
<text x="36.9" y="87.5">+5V</text>
<text x="57.8" y="87.5">G4'</text>
<text x="72.6" y="86.3">E4</text>
<text x="98.6" y="86.3">V+</text>
<text x="175.7" y="89.8">+5V</text>
<text x="241.3" y="89.8">G3</text>
<text x="162.3" y="92.1">G3'</text>
<text x="34.4" y="101.5">RESET</text>
<text x="53.4" y="96.9">+5V</text>
<text x="76.7" y="99.2">V+</text>
<text x="110.3" y="100.3">G4 ZD9</text>
<text x="34.1" y="103.9">FAULT</text>
<text x="190" y="103.9">VV-</text>
<text x="241.3" y="113.3">E3</text>
<text x="72.9" y="114.5">V-</text>
<text x="110.3" y="119.1">E4</text>
<text x="188.8" y="118">VW+</text>
<text x="98.8" y="121.5">V-</text>
<text x="111.9" y="129.7">W</text>
<text x="36.9" y="136.8">+5V</text>
<text x="57.8" y="136.8">G6'</text>
<text x="72.6" y="135.6">E6</text>
<text x="98.6" y="135.6">V+</text>
<text x="162.3" y="134.4">G5'</text>
<text x="175.7" y="132.1">+5V</text>
<text x="241.3" y="132.1">G5</text>
<text x="53.4" y="146.1">+5V</text>
<text x="76.7" y="148.5">V+</text>
<text x="110.3" y="149.7">G6 ZD11</text>
<text x="189.3" y="146.1">VW-</text>
<text x="34.1" y="153.2">FAULT</text>
<text x="34.4" y="150.9">RESET</text>
<text x="241.3" y="155.5">E5</text>
<text x="72.9" y="163.8">V-</text>
<text x="98.8" y="170.8">V-</text>
<text x="110.3" y="168.5">E6</text>
</g>
</svg>
